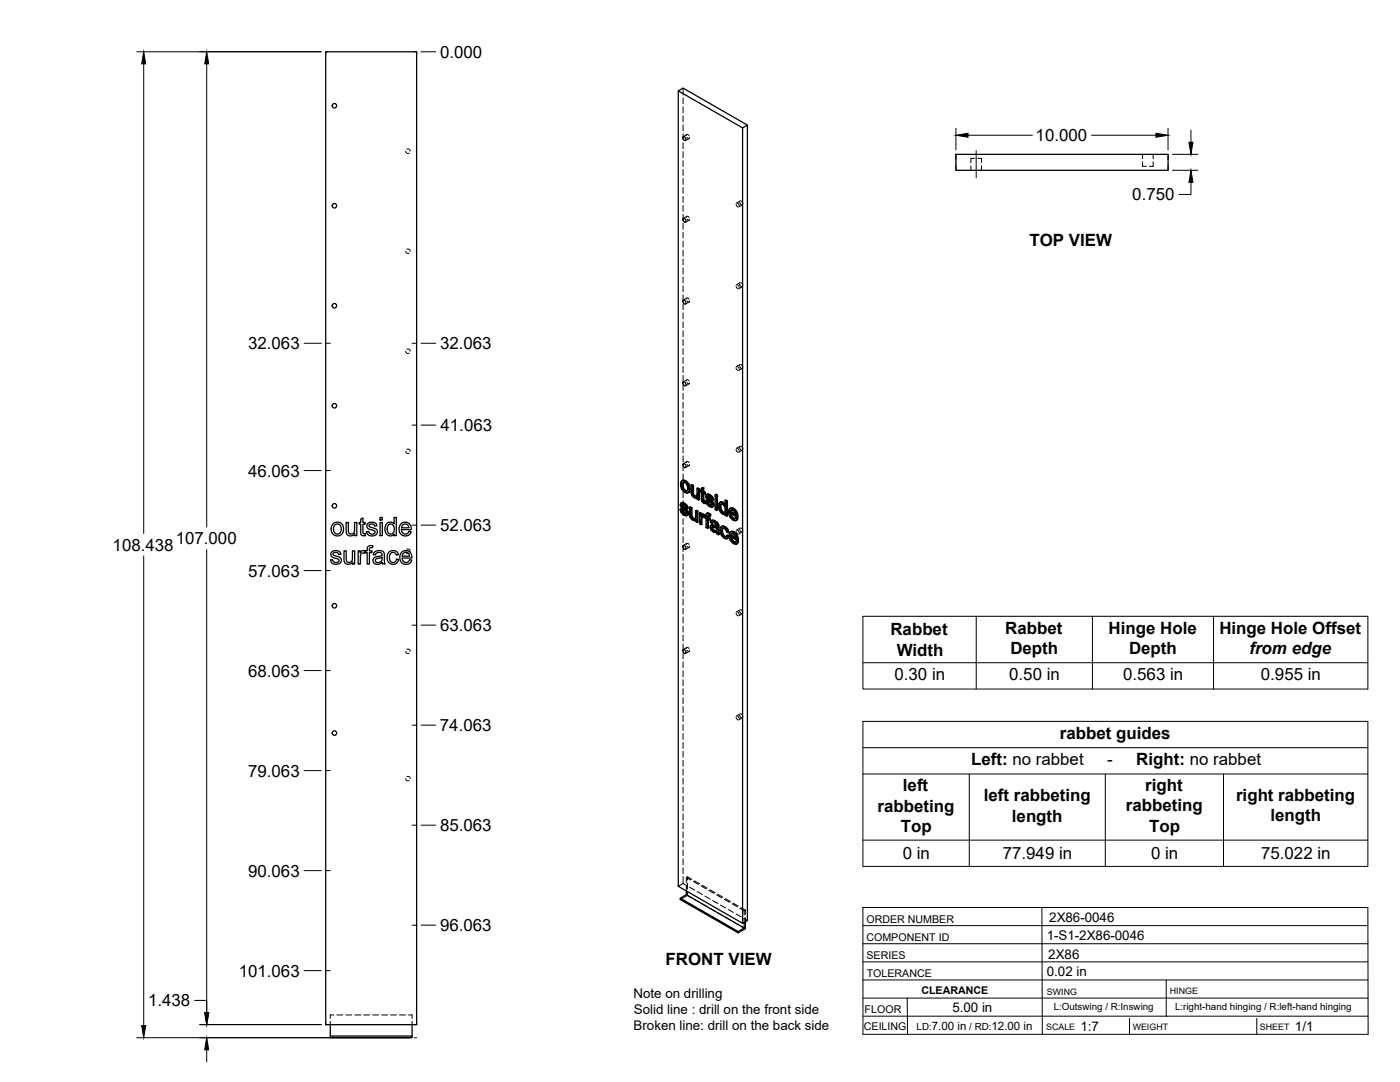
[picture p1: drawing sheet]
<svg xmlns="http://www.w3.org/2000/svg" width="559mm" height="432mm" viewBox="0 0 559 432" stroke-linecap="round" stroke-linejoin="round" font-family="sans-serif">
<!-- layer: Visible -->
<g fill="none" stroke="#000" stroke-width=".51">
<path d="M130 20.7h36.3v388.2h-36.3zM270.7 36.3l25.7 14.7v317.5l-25.7-14.8zM270.7 36.3l1.9-1.1 25.7 14.7M272.7 54.5a.93 .93 0 0 1 1 .6 .93 .93 0 0 1-.3 1l-.8-.9zM296.4 51l1.9-1.1v317.5l-1.9 1.1M381.6 61.6h84.6v6.4h-84.6zM272.7 87.1a.93 .93 0 0 1 1 .6 .93 .93 0 0 1-.3 1l-.8-.8zM272.7 119.8a.93 .93 0 0 1 1 .5 .93 .93 0 0 1-.3 1.1l-.8-.9zM272.7 152.4a.93 .93 0 0 1 1 .5 .93 .93 0 0 1-.3 1.1l-.8-.9zM272.2 191.8l.9-.2 .6 .2zM272.2 191.8l-.6 1.2 .5 2.2 1.6 1.5h.9l.3-.3M272.3 193.6l.3 1.5"/>
<path d="M272.6 195.1l.3-.2 .8 .8-.3 .2zM272.7 185a.93 .93 0 0 1 1 .6 .93 .93 0 0 1-.3 1l-.8-.8zM272.8 192.5l-.2 .9M272.9 194.9l-.3-1.5-.3 .2v-.3l.3-.7 .4-.1 .9 .5 .5 1.4-.1 1.4-.4 .2-.5-.1M273.4 192l.9 .9a2.01 2.01 0 0 1 1.1 2.1M273.7 195.7l.5 .2M273.7 191.8l1.3 1.3M274.6 193.3l.5 1.9 .3-.2-.2 1.2M275.1 195.2l-.2 1.2 .3-.2-.6 .5M275.8 193.5l.7 .4 .3-.2v3.2M276.5 193.9v3.2l.3-.2 .3 .6M276.5 197.1l.3 .6 .3-.2 .5 .4"/>
<path d="M276.8 197.7l.4 .4h.9l-.3 .1M276.8 193.7l-.6-.3-.4 .1v3.1l.4 1.2 .7 .7a.97 .97 0 0 0 1.4 .1v.6l.5 .4M277.2 198.1l.6 .1M278.2 194.9l.6 .4 .4-.2v4.3l-.4 .2v-4.3M278.3 198.6l-.2 .2M279.2 195.1l-.6-.4-.4 .2v2.7l-.4 .6M280 195.5l-.5 .1v.6l.5 .3v3.3l.7 .9 .6 .3 .3-.2-.1-.7-.6 .1M280 194.8l.9-.2v1.5M280.6 194.8v1.5l.3-.2 .6 .3M280.6 196.3l.6 .3 .3-.2v.6l-.3 .2v-.6M280.6 199.8l.7 .2M280.7 200l.8 .1"/>
<path d="M280.9 194.6l-.9 .2v1.1l-.5-.3M280.9 197v2.6M281.2 197.2l-.6-.4v2.8l.5 .2M281.6 199.9l.6 .2M282.1 197.3l1.3 .1M282.3 198.3l.6 .5M282.4 198.6l.2 .3a1.16 1.16 0 0 1 1.4 .8l.4 .4M282.4 197.2l-.4 .2M282.5 197.4l.6 .2 .3-.2 .7 .6M282.5 199.9l-.6-.2-.3 .2 .5 1.3 .8 .8a1.23 1.23 0 0 0 1.6 .2M282.6 198.9l1.5 1.4 .3-.2 .4 .7M282.6 198v.1"/>
<path d="M282.7 198.4l-.4-.3 .8 .1 .8 1.2 .6 .2M282.8 197.2l-.9 .3-.2 .8 .4 .9 1.7 1.7v.8M283.1 197.6l.7 .6 .3-.2 .5 .7M283.8 198.2l.5 .7 .3-.2 .3 .8-.4 .1-.2-.7M285.4 199.1l.3-.2 .7 .3-.4 .2zM285.4 197.4l.3-.2 .7 .4-.4 .2zM285.4 199.1v4.2l.6 .4M285.4 197.4v.8l.6 .4M286.4 199.2v4.3l-.4 .2v-4.3M286.4 197.6v.8l-.4 .2v-.8M289.4 199.7l.6 .3 .3-.1v5.9l-.3 .2v-6M290.3 199.9l-.6-.4-.3 .2v2.1l-.4-.7"/>
<path d="M133 209l1.7-.6 1.4 .5 .9 1.2v2.2l-.8 1.1-1.8 .5-1.5-.7-.7-1.6a2.82 2.82 0 0 1 .8-2.6zM133.7 209.5l.6-.3h.8l1 .9v1.9l-.8 1h-1.3l-.7-.9-.2-1.5zM137.3 219.8h.9v3a1.32 1.32 0 0 0 1.3 1.7 1.32 1.32 0 0 0 1.2-1.8v-2.9h.9v5.3h-.8v-.8a1.86 1.86 0 0 1-2.3 .9 1.86 1.86 0 0 1-1.2-2.1zM138.2 208.5h.8l.1 3.8a1.31 1.31 0 0 0 1.7 .7 1.31 1.31 0 0 0 .7-1.7v-2.8h.9v5.3h-.8v-.8a1.86 1.86 0 0 1-2.2 .8 1.86 1.86 0 0 1-1.2-2zM143 219.8h.8v.8a1.27 1.27 0 0 1 2-.6l.8-.2v-1.1a1.56 1.56 0 0 1 2.2-.9l-.1 .8a.81 .81 0 0 0-.9 0 .81 .81 0 0 0-.4 .8v.4h1.1v.7h-1.1v4.6h-.8v-4.6h-.8v-.4l-.3 .7-.8-.2-.7 .5-.2 4h-.8zM144 207.2l.9-.5v1.8h.9v.7h-.9v3.4l.2 .4h.7l.1 .8h-1.3l-.6-.7v-3.9h-.7v-.7h.7zM146.8 209l.8-.5 1.4-.1a1.53 1.53 0 0 1 1.4 1.5l-.8 .1a1.17 1.17 0 0 0-1.2-.9 1.17 1.17 0 0 0-1.1 .8l.4 .5 2.1 .5a1.6 1.6 0 0 1 .7 2.1 1.6 1.6 0 0 1-2 .9l-1.5-.4-.7-1.3 .9-.2 .4 .9 .5 .2 1.3-.2a.81 .81 0 0 0 .2-1.1 .81 .81 0 0 0-1.1-.3l-.8-.2a1.39 1.39 0 0 1-1.2-.9 1.39 1.39 0 0 1 .3-1.4zM151.7 208.5h.9v5.3h-.9zM151.7 206.5h.9v1h-.9zM154.3 209l1.1-.6a1.86 1.86 0 0 1 1.9 .7v-2.6h.9v7.3h-.8v-.7a2.17 2.17 0 0 1-2.7 .5 2.17 2.17 0 0 1-1.1-2.5zM155 209.5l1.3-.3 .9 1v2l-.7 .9-1.1-.1-.7-.9-.1-1.5zM160 209.1a2.45 2.45 0 0 1 2.9-.4 2.45 2.45 0 0 1 1.2 2.7h-3.9l.3 1 .8 .7a1.46 1.46 0 0 0 1.9-1l.9 .1-.5 .9-.9 .7h-1.5l-1.2-.6-.7-1.7 .1-1.2z"/>
<path d="M160.7 209.5l.6-.3h1l.6 .6 .3 .8h-2.9zM271.4 203.3l.6 .2M271.9 200.7l1.3 .1M272 203.5l.4-.2 .2 .9-.3 .1zM272.1 201.7l.1 .3 .3-.2 .3 .4M272.2 202l.3 .4a1.16 1.16 0 0 1 1.4 .8l.4 .3M272.3 200.6l-.5 .2M272.3 204.3l.7 .7h.8M272.4 200.8l.5 .2 .3-.2 .8 .6M272.4 203.3l-.7-.2-.3 .2 .4 1.2 .9 .9a1.24 1.24 0 0 0 1.6 .2M272.5 201.4v.1M272.5 202.4l1.4 1.3 .4-.2 .4 .7"/>
<path d="M272.5 201.8v-.3l-.4 .2 .1-.2 1 .3 .5 1 .7 .3M272.6 204.2l.7 .6M272.7 200.6l-1 .3-.2 .9 .4 .8 1.9 1.8-.2 .7M272.7 217.7a.93 .93 0 0 1 1 .5 .93 .93 0 0 1-.3 1.1l-.8-.9zM272.9 201l.8 .6 .3-.2 .5 .7M273 205l.6 .1M273.7 201.6l.5 .7 .3-.2 .2 .8-.3 .2-.2-.8M273.7 205.1h-.1M273.9 203.7l.5 .6 .3-.1 .1 .7M274.4 204.3l.1 .8 .3-.2-.2 .6M274.5 205.1l-.2 .5 .3-.1-.4 .3M275.3 202.4l.6 .4 .3-.2v3.2"/>
<path d="M275.9 202.8v3.2l.3-.2 .3 .6M275.9 206l.3 .6 .3-.2 .5 .4M276.2 206.6l.4 .4h.9l-.3 .2M276.2 202.6l-.6-.3-.3 .1v3.2l.4 1.2 .6 .6a.97 .97 0 0 0 1.4 .1M276.6 207l.6 .2M277.6 203.8l.7 .4 .3-.2v4.3l-.3 .2v-4.3M277.7 207.5v.7l.6 .3M277.7 207.6l-.2 .1M278.6 204l-.7-.4-.3 .2v2.8l-.4 .6M279.2 204.7l.6 .4 .3-.2v.5l.4-.2M279.8 205.1v.6l.7-.5 .4 .1M280 206.4l.2 2.8-.3 .2v-2.2"/>
<path d="M280.1 204.9l-.6-.3-.3 .1v4.3l.7 .4M280.2 205.4l.7-.1 .6 .4M280.3 206.1v.1M280.6 205.4l.6 .5M281.1 206.6l-.9-.5-.2 .3 .3-.2-.1 .8M281.1 206.6l.1-.5v.4l.6 .3v3.7l.6 .4M281.2 200.3l.1 .7M281.3 206.5l-.2 .1M282.2 204.9h.9l.6 .4M282.2 200.1l.3-.2 .3 .8-.3 .2zM282.4 206.6l.7 .4 .4-.2v.6l-.4 .2v-.6M282.5 204.7l-.5 .2"/>
<path d="M282.5 200.9l.7 .6h.8M282.7 207.3v3.4l-.3 .2v-3.8l.7 .5M282.7 205.7v.7M282.8 205.1l.6 .4 .3-.2-.4 .8 .1-.6M282.8 200.7l.7 .7M283.1 204.9l-.6-.2-.5 .3-.2 1.2-.6-.3 .6-.1M283.2 201.5l.6 .2M283.3 206.1a.46 .46 0 0 0-.5-.5 .46 .46 0 0 0-.4 .6v.4l.3-.2 .8 .4M283.9 209.6l.7-.2 1.4 .5M283.9 201.7h-.1M284.1 210.7l.2 .6 .3-.2 .6 .5M284.1 200.3l.4 .6 .3-.1 .2 .7"/>
<path d="M284.2 210.4l-.1 .3 .3-.2 .2 .6M284.2 209.4l-.5 .2M284.3 211.3l.5 .5h1M284.3 210.3l-.1 .1M284.4 207.8l.8 .3 .3-.2 .8 .6M284.4 210.3l.8 .3a.67 .67 0 0 1 .9 .3 .67 .67 0 0 1-.2 .8M284.4 210.3l-.2 .1M284.4 210.3v.2M284.5 200.9l.2 .8 .3-.2-.2 .6M284.6 208.4l-.5 .5 .6-.5 1.2 1a.48 .48 0 0 1 0 .8 .48 .48 0 0 1-.7-.3l-.9-.3M284.6 209.4l-1.1 .4v1l.7 1.1 1 .6a.63 .63 0 0 1 .7 0 .63 .63 0 0 1 .3 .5l.6 .4M284.7 201.7l-.2 .5 .3-.1-.5 .3"/>
<path d="M284.7 207.6l-.8 .2M284.8 211.8h1.1M285.2 208.1l.8 .6 .3-.2 .4 .5M285.5 207.9l-.8-.3-.9 .3-.3 .5 .6 .5M285.9 211.7l-.4 .3M286 208.7l.4 .5 .3-.2 .2 .7M286.4 209.2l.2 .6 .3-.1 .1 2.9M286.6 209.8l.1 3 .3-.2 .2 .6-.4 .2-.1-.6M287.4 202.4l.3 1.4M287.5 200.4h1.2l.6 .6M287.7 201.3h.7l.7 .8 .3 1.1-.2 1.4M287.7 201.3l-.3 1.1 .4-.2 .3 1.4"/>
<path d="M287.7 203.8l.4-.2 .7 .8-.5 .1zM287.8 201.2l-.1 .1M287.8 200.3l-.5 .2M288 201.2l-.2 1M288.1 212l.3 1.4 .3-.2 .7 .8M288.2 210.1l.9 .2 .3-.2 1 1M288.4 213.4l.7 .8h.8M288.4 200.6l.6 .5h.4M288.4 204.6h.8M288.5 209.9l-.6 .3M288.6 210.8l-.2 1M288.7 200.4l-.9-.1-.7 .4-.3 .8 .1 1.4 1.1 1.9 .9 .5 .5-.2v.6l.6 .3"/>
<path d="M288.8 204.4l.4 .1M289.1 210.3l.9 .8a.88 .88 0 0 1 .7 .5 .88 .88 0 0 1-.1 1l-.5-1.3M289.4 210.1l-.9-.2-.7 .4-.4 .9 .1 1.1 .9 2 1 .7h.7M289.4 205.1l-.2 .2M290 213.7l.7 .4M290.6 212.6l-.6-.3-.6-1.2-.9-.3-.3 .4-.1 .8 .3-.2 .3 1.4M290.7 214.1l.3-.1-.2 .5-.7 .5zM291 214l-.6-.5-.7 .8-.6-.1M291.3 202.9h.9a1.88 1.88 0 0 1 1.9 1.3M291.5 212.3h.9a1.88 1.88 0 0 1 1.9 1.2M291.5 204.3l2.1 1.2-.5-1.4-.9-.6-.6 .3-.1 .5 .3-.2 1.7 1M291.7 213.6l2.1 1.2-.6-1.4-.8-.5-.6 .2-.1 .5 .3-.1 1.7 .9"/>
<path d="M291.8 206.1l.8 .9 .8-.1M291.8 205.1l.3 .9M292 203.5l-.2 .6M292 214.4l.3 .9M292 215.5l.8 .8h.8M292.2 212.9l-.2 .6M292.5 203.1l1 .9a1.89 1.89 0 0 1 1 2.1M292.6 207l.6 .1M292.7 212.4l1.1 1a1.96 1.96 0 0 1 .9 2M292.8 216.3l.5 .2M292.9 202.9l-.9-.3-1 .6-.2 1.1 .2 1.4 .7 1.1 1.2 .9h.9l.7-.8M293.1 212.2l-1-.2-.9 .7-.2 1.3 .3 1.2 .7 1.1 1.2 .8h.7l.8-.8"/>
<path d="M293.3 207l-.1 .1M293.5 216.4l-.2 .1M293.6 206.7l.6 .4M293.8 204.3l.4 1.9 .3-.1-.3 .1M293.8 216l.6 .5M293.9 213.7l.5 1.9 .3-.2-.3 .2M294.2 206.4l-2.8-1.5 .4 1.2 .3-.1 .8 .8M294.4 215.8l-2.8-1.6 .4 1.3 .3-.2 .8 .9M294.5 206.9l-.7 .8M294.5 206.9l-.6-.4-.7 .6M294.7 216.3l-.7 .8M294.7 216.3l-.6-.5-.8 .7"/>
<path d="M132.3 220.4l.9-.6h1.5a1.53 1.53 0 0 1 1.4 1.4l-.9 .1a1.17 1.17 0 0 0-1.1-.9 1.17 1.17 0 0 0-1.2 .9l.4 .4 2.1 .6a1.59 1.59 0 0 1 .7 2 1.59 1.59 0 0 1-2 .9l-1.5-.4-.7-1.3 .9-.1 .3 .7 .7 .4 1.2-.3a.81 .81 0 0 0 .2-1 .81 .81 0 0 0-1-.3l-1.2-.4a1.36 1.36 0 0 1-.7-2.1zM149.5 220.3l.7-.4 1.2-.2 1.7 .6 .6 4.8h-.9l-.2-.6-1.3 .6-1.2 .1-.8-.4-.4-.7a1.74 1.74 0 0 1 2-2l.6-.1a.77 .77 0 0 0 1-.8 .77 .77 0 0 0-1-.7l-1.2 .2-.4 .7-.9-.1zM150 223.2l2.5-.7a1.62 1.62 0 0 1-.6 1.7 1.62 1.62 0 0 1-1.9 0l-.2-.5zM155.2 220.4l1.2-.6h1.4l.8 .7 .4 .9-.8 .1a1.44 1.44 0 0 0-1.9-.9 1.44 1.44 0 0 0-.9 1.9l.3 1.2 .8 .7 1.1-.1 .6-1.1 .9 .1-.5 1.2a2.49 2.49 0 0 1-3.2 .2 2.49 2.49 0 0 1-.8-3.2zM160.3 220.5a2.46 2.46 0 0 1 2.9-.5 2.46 2.46 0 0 1 1.2 2.7h-3.9l.2 .9 .8 .8a1.43 1.43 0 0 0 2-1l.9 .1-.4 .9-1 .7h-1.6l-1.1-.6-.7-1.7v-1.1zM161 220.9l.5-.4h1.1l.6 .6 .3 .9h-3zM272.7 259.2a.93 .93 0 0 1 1 .6 .93 .93 0 0 1-.3 1l-.8-.9zM273.9 355.5v1.6l-2.4 1.4v.5l23.1 13.3v-.5l-23.1-13.3M273.9 357.1l23.1 13.3-2.4 1.4M297 368.1v2.3M297.5 367.8v2.8l-2.9 1.7M131.8 408.9v5.2h32.7v-.6h-32.7"/>
<path d="M164.5 408.9v4.6"/>
<circle cx="133.5" cy="42.2" r=".9"/>
<circle cx="133.5" cy="82.1" r=".9"/>
<circle cx="133.5" cy="122" r=".9"/>
<circle cx="133.5" cy="161.9" r=".9"/>
<circle cx="133.5" cy="201.9" r=".9"/>
<circle cx="133.5" cy="241.8" r=".9"/>
<circle cx="133.5" cy="292.6" r=".9"/>
</g>
<!-- layer: Hidden -->
<g fill="none" stroke="#000" stroke-width=".4">
<path d="M272.6 35.2v2.7M272.6 39.1v2.4M162.4 59.6h1l.3 .7M272.6 42.7v2.3M272.6 46.2v2.4M272.6 49.8v2.4M272.6 53.4v2.4M272.6 56.9v2.4M274 54.1l.4-.5 .6 .5M274.2 53.7l-1.5 .8M274.2 54.8l.6 .5 .5-.5M275.1 55.2l-1.5 .9"/>
<path d="M161.9 60.3l.6 .9 .8-.1M272.6 60.5v2.4M272.6 64.1v2.4M272.6 67.7v2.3M272.6 71.2v2.4M272.6 74.8v2.4M272.6 78.4v2.4M387.5 66.2v1.8M389 63.2h-1.5v1.8M390.2 63.2h1.6v1.8M391.8 66.2v1.8M456 64.6v1.8h1.6"/>
<path d="M456 61.6v1.8M460.3 64.6v1.8h-1.6M460.3 61.6v1.8M162.4 99.5h1l.3 .8M272.6 82v2.3M272.6 85.5v2.4M272.6 89.1v2.4M272.6 92.7v2.3M272.6 96.2v2.4M272.6 99.8v2.4M274 86.7l.4-.4 .6 .5M274.2 86.3l-1.5 .8"/>
<path d="M274.2 87.4l.6 .5 .5-.4M275.1 87.9l-1.5 .8M293.8 81.4l.2 .7 .6 .5M294.2 81l.7 .6 .2 .6M295.2 80.6l.2 .7 .7 .5M295.4 80.2l-1.4 .8M295.7 80.2l.5 .4 .3 .7M296.3 81.8l-1.4 .8M161.9 100.3l.5 .7h.9M272.6 103.4v2.4M272.6 107v2.3M272.6 110.5v2.4"/>
<path d="M272.6 114.1v2.4M272.6 117.7v2.4M274 119.4l.4-.5 .6 .5M274.2 118.9l-1.5 .9M293.8 114.1l.2 .6 .6 .6M294.2 113.6l.7 .6 .2 .6M295.2 113.2l.2 .7 .7 .5M295.4 112.8l-1.4 .8M295.7 112.8l.5 .4 .3 .8M296.3 114.4l-1.4 .8M162.4 139.4h1l.3 .8M272.6 121.2v2.4"/>
<path d="M272.6 124.8v2.4M272.6 128.4v2.4M272.6 132v2.3M272.6 135.5v2.4M272.6 139.1v2.4M274.2 120.1l.6 .4 .5-.4M275.1 120.5l-1.5 .8M161.9 140.2l.6 .8 .8-.1M272.6 142.7v2.4M272.6 146.2v2.4M272.6 149.8v2.4M272.6 153.4v2.4"/>
<path d="M272.6 157v2.3M274 152l.4-.5 .6 .5M274.2 151.6l-1.5 .8M274.2 152.7l.6 .5 .5-.5M275.1 153.1l-1.5 .9M293.8 146.7l.2 .7 .6 .5M294.2 146.3l.7 .5 .2 .6M295.2 145.9l.2 .7 .7 .4M295.4 145.5l-1.4 .8M295.7 145.4l.5 .4 .3 .8M296.3 147l-1.4 .8M162.4 179.3h1l.3 .8"/>
<path d="M272.6 160.5v2.4M272.6 164.1v2.4M272.6 167.7v2.4M272.6 171.3v2.3M272.6 174.8v2.4M272.6 178.4v2.4M293.8 179.3l.2 .7 .6 .5M294.2 178.9l.7 .6 .2 .6M295.2 178.5l.2 .7 .7 .5M295.4 178.1l-1.4 .8M295.7 178.1l.5 .4 .3 .7M296.3 179.7l-1.4 .8"/>
<path d="M161.9 180.1l.6 .9 .8-.1M271.9 193.1l.5 1.9-.3 .2M272.4 195l1.3 1.3-.3 .2M272.5 191.6l-.9 1.7M272.6 182v2.3M272.6 185.5v2.4M272.6 189.1v2.4M272.6 192.7v2.4M272.6 196.3v2.3M272.6 199.8v2.4M272.8 192.5l-.2 .1M272.9 192.4h.8l-.3 .2"/>
<path d="M273.7 192.4l.8 .9-.3 .2M273.7 196.3l.9 .3-.3 .2M274 184.6l.4-.4 .6 .5M274.2 184.2l-1.5 .8M274.2 185.3l.6 .5 .5-.4M274.5 195.8l-.3 .1M274.5 193.3l.3 1.2-.3 .4M274.8 194.7l-.1 .8-.5 .4M275 196.5l-.4 .1M275.1 185.8l-1.5 .8M276.2 193.4v3.3l-.3 .2M276.2 196.7l.2 .7-.3 .1"/>
<path d="M276.4 197.4l.4 .6-.3 .2M276.8 198l.6 .5-.3 .1M277.4 198.5l.8 .2 .4-.3-.3 .2M278.1 198.1h.1M278.3 198l-.3 .2M278.4 198.6h-.1M278.4 197.8l-.3 .3M278.6 194.7l-.1 2.7-.4 .6M278.6 198.4v.7l-.3 .1M278.6 199.1l.6 .3M279.8 196l.5 .3-.3 .2M279.8 195.5v.5l-.3 .2"/>
<path d="M280 195.5l.3 .2M280.3 196.3l.1 3.4-.4 .2M280.3 194.6v1.1l-.3 .2M280.4 199.7l.2 .5-.3 .1M280.6 196.8l.3-.2v.4M280.9 196.6l.6 .4M281.9 199.7l.5 1.3-.3 .2M282 197.8l.2 .7-.4 .2M282.1 197.4l-.4 .6M282.2 198.5l.4 .7-.4 .1M282.3 197.2l-.5 .4M282.4 198.1l.4-.3 .6 .2-.3 .2"/>
<path d="M282.5 198l.3-.2-.2 .2M282.6 199.2l1.6 1.5-.4 .2M283.4 198l.6 .5-.3 .2M284 198.5l.2 .7-.3 .2M284.2 199.2l.7 .3M285.7 197.2v.9l-.3 .1M285.7 198.9v1.5M285.7 198.1l.7 .3M289.7 199.5v2.1l-.3 .2M162.4 219.2l1 .1 .3 .7M271.7 203.1l.5 1.3-.3 .2M271.8 201.3l.2 .6-.3 .2"/>
<path d="M271.9 200.8l-.4 .6M272 201.9l.4 .7-.3 .2M272.1 200.6l-.5 .4M272.2 204.4l1.1 1-.3 .1M272.3 201.4l.3-.1-.1 .1M272.4 202.6l1.6 1.5-.3 .2M272.6 201.3l-.4 .2M272.6 201.3l.7 .1-.4 .2M272.6 203.4v2.4M272.6 207v2.4M272.6 210.5v2.4M272.6 214.1v2.4"/>
<path d="M272.6 217.7v2.4M273.3 201.4l.5 .6-.3 .1M273.3 205.4l.8 .3-.3 .1M273.8 202l.3 .6-.4 .2M274 204.9l-.2 .1M274 217.3l.4-.5 .6 .5M274 204.1l.2 .5-.3 .2M274 204.9l-.3 .2 .3-.2M274.1 202.6l.6 .3M274.2 204.6l-.2 .3M274.2 216.8l-1.5 .9M274.2 218l.7 .5 .4-.5"/>
<path d="M274.5 205.6l-.4 .1M275.1 218.4l-1.5 .8M275.6 202.3v3.3l-.3 .2M275.6 205.6l.2 .7-.3 .2M275.8 206.3l.4 .6-.3 .2M276.2 206.9l.6 .5-.3 .2M276.8 207.4l.7 .2 .5-.3-.2 .2M277.5 207h.1M277.7 206.9l-.3 .2M277.8 206.7l-.3 .3M277.9 203.6v2.9l-.4 .4M278 207.3v.7l-.3 .2"/>
<path d="M278 208l.6 .3M279.5 207.3v1.6l-.3 .1M279.5 208.9l.7 .3M279.5 204.6v1.5M280.1 205.4v.1M280.1 206.1l.8-.1-.3 .2M280.2 206.1l.3-.2-.2 .2M280.4 205.2l-.6 .5M280.6 200.2l.6 .4-.4 .2M280.9 206l.5 .4M281.2 200.6l.4 .2M281.2 206.1l.3-.1-.1 .4"/>
<path d="M281.4 206.4l-.1 .1M281.5 205.7v.1M281.5 206.3l.6 .3-.3 .2M281.5 206l-.3 .5M281.5 205.7l-.3 .3M281.8 205.8l.3 .2M282.1 209.1v1.2l-.3 .2M282.1 210.3l.6 .4M282.1 206.6v1.3M282.2 205l-.1 1-.3 .2M282.3 204.7l-.4 .4M282.4 201l1.1 1-.3 .1"/>
<path d="M282.4 207.1l.3-.2v.4M282.5 205.7l.4-.2-.2 .2M282.7 206.9l.8 .5M282.9 205.5l.4 .1-.4 .2M283.3 205.6l.3 .3M283.5 202l.8 .2-.3 .2M283.7 210.1l.4 1.1-.4 .2M283.8 208.3l.7 .4M283.9 209.6l-.5 .7M284 209.5l-.5 .3M284.1 211.2l.9 .9-.3 .2M284.1 207.7l-.6 .7"/>
<path d="M284.1 201.5h-.1M284.2 200.7l.2 .5-.4 .2M284.2 201.5l-.3 .2 .2-.2M284.2 207.6l-.4 .3M284.4 201.2l-.3 .3M284.5 208.4l.3-.1-.2 .1M284.5 210.2l.2-.1zM284.5 210.2l-.2 .1M284.6 210.1l-.4 .2M284.6 202.2h-.3M284.7 210.1l1.6 .5-.3 .2M284.8 208.3l.6 .1-.3 .2"/>
<path d="M285 212.1l.7 .2-.3 .2M285.4 208.4l.8 .7-.4 .2M285.7 212.3h.7l-.4 .1M285.7 201.6v1.6l-.3 .1M285.7 203.2l.7 .3M286 209.9l.3 .1M286 211.7l-.3 .2M286.2 209.1l.1 .7-.3 .2M286.3 210.6v.8l-.4 .4 .3-.3M286.3 209.8l-.3 .4M286.4 212.3l.1 .6-.3 .1M286.5 212.9l.7 .3"/>
<path d="M287.1 201.8l.2 1.3-.3 .2M287.3 200.7l-.2 1.1-.3 .2M287.3 203.1l.6 1.1-.3 .2M287.6 200.4l-.6 .5M287.7 211.4l.5 2-.3 .2M287.9 204.2l.8 .8-.3 .1M288 210.3l-.3 1.1-.3 .2M288 201.1h.7l-.3 .2M288 201.1l-.2 .1M288 201.1v.1M288.1 201.1l-.3 .1M288.2 213.4l1.2 1.3-.3 .1"/>
<path d="M288.2 210l-.6 .5M288.6 210.8l-.2 .1M288.7 210.7l.8 .1-.4 .1M288.7 205l.7 .1 .4-.2-.4 .2M288.7 201.1l.8 .8-.4 .2M289.4 201.1l.3 .5M289.4 214.7l1.1 .1M289.5 210.8l.5 .5-.3 .2M289.5 201.9l.3 1.5-.4 .2M289.5 205.1h-.1M289.8 203.4l-.2 .8-.4 .3 .3-.1M289.8 204.9v.6l-.4 .2"/>
<path d="M289.8 205.5l.5 .3M290 211.3l.3 .8-.3 .2M290 214.1l-.1 .1M290.3 212.1l.6 .3M290.4 213.5l-.7 .8M291.1 204.1l.5 1.9-.3 .2M291.3 213.5l.5 1.9-.3 .2M291.4 204.9l.4-.2v.4M291.6 206l1.3 1.4-.3 .2M291.6 202.7l-.8 1.6M291.6 214.2l.4-.2v.4M291.8 204.7l2.7 1.6"/>
<path d="M291.8 215.4l1.3 1.3-.3 .2M291.8 212.1l-.8 1.6M292 214l2.7 1.6M292 203.5l-.2 .1M292.1 203.4l.8 .1-.4 .1M292.2 212.9h-.2M292.3 212.7l.8 .1-.4 .2M292.9 203.5l.7 .8-.3 .2M292.9 207.4l1 .2-.3 .2M293.1 212.8l.7 .9-.3 .2M293.1 216.7l1.1 .3-.4 .2M293.4 206.9h.1"/>
<path d="M293.5 205.1l.4 .2M293.6 206.9l-.3 .1 .2-.1M293.6 216.3h.1M293.6 204.3l.3 1-.3 .2M293.7 216.3l-.2 .1M293.7 214.4l.4 .3M293.8 216.2l-.3 .2M293.8 212l.2 .7 .6 .4M293.8 213.7l.3 1-.3 .1M293.9 206.5l-.4 .4M294.1 215.8l-.4 .5M294.1 207.5l-.2 .1"/>
<path d="M294.2 211.5l.7 .6 .2 .6M294.3 216.9l-.1 .1M295.2 211.1l.2 .7 .7 .5M295.4 210.7l-1.4 .8M295.7 210.7l.5 .4 .3 .8M296.3 212.3l-1.4 .8M161.9 220l.5 .8h.9M272.6 221.3v2.3M272.6 224.8v2.4M272.6 228.4v2.4M272.6 232v2.4M272.6 235.5v2.4"/>
<path d="M272.6 239.1v2.4M161.9 259.9l.5 .8h.9M162.4 259.1l1 .1 .3 .7M272.6 242.7v2.4M272.6 246.3v2.3M272.6 249.8v2.4M272.6 253.4v2.4M272.6 257v2.4M274 258.8l.4-.5 .6 .5M274.2 258.4l-1.5 .8M274.2 259.5l.6 .5 .5-.5M275.1 259.9l-1.5 .9"/>
<path d="M293.8 244.6l.2 .7 .6 .5M294.2 244.2l.7 .5 .2 .6M295.2 243.8l.2 .7 .7 .4M295.4 243.4l-1.4 .8M295.7 243.3l.5 .5 .3 .7M296.3 244.9l-1.4 .8M272.6 260.5v2.4M272.6 264.1v2.4M272.6 267.7v2.4M272.6 271.3v2.3M272.6 274.8v2.4M272.6 278.4v2.4"/>
<path d="M272.6 282v2.4M272.6 285.6v2.3M272.6 289.1v2.4M272.6 292.7v2.4M272.6 296.3v2.4M272.6 299.8v2.4M293.8 286.1l.2 .7 .6 .5M294.2 285.7l.7 .6 .2 .6M295.2 285.3l.2 .7 .7 .5M295.4 284.9l-1.4 .8M295.7 284.9l.5 .4 .3 .7M296.3 286.4l-1.4 .9"/>
<path d="M161.9 310.7l.6 .9 .8-.1M162.4 309.9l1 .1 .3 .7M272.6 303.4v2.4M272.6 307v2.4M272.6 310.6v2.3M272.6 314.1v2.4M272.6 317.7v2.4M272.6 321.3v2.4M272.6 324.8v2.4M272.6 328.4v2.4M272.6 332v2.4M272.6 335.6v2.3"/>
<path d="M272.6 339.1v2.4M272.6 342.7v2.4M272.6 346.3v2.4M272.6 349.8v2.8M272.6 352.6l-1.9 1.1M272.6 352.6l1.5 .8M273.9 353.5v2M273.9 350.2l1.8 1M274.4 351.2v-1.3l-.5 .3v2.1M274.4 357.3l-2.9 1.7M274.4 352.4v2.4M274.4 356v1.3"/>
<path d="M274.4 349.9l1.7 1M274.4 357.3l1.7 1M275.2 354l2 1.2M276.7 351.8l2.1 1.2M277.2 351.5l2 1.2M277.2 358.9l2 1.2M278.3 355.8l2 1.2M279.8 353.5l2.1 1.3M280.3 353.3l2 1.2M281.3 357.6l2.1 1.2M282.9 355.3l2.1 1.2M283.4 355.1l2 1.2"/>
<path d="M284.5 359.4l2 1.2M286 357.1l2.1 1.2M286.5 356.8l2 1.2M289.1 358.9l2.1 1.2M289.6 358.6l2 1.2M280.3 360.7l2 1.2M283.4 362.5l2 1.2M286.5 364.3l2 1.2M287.5 361.2l2.1 1.2M289.6 366.1l2 1.1M290.6 362.9l2.1 1.2M292.2 360.7l2.1 1.2"/>
<path d="M292.7 360.4l2 1.2M292.7 367.8l2 1.2M293.8 364.7l2 1.2M295.3 362.5l1.7 1 .5-.3M295.8 362.2l1.7 1M295.8 369.6l1.7 1M296.8 366.5l1.5 .9M297 363.5v1.7M297 366.4v1.7M297.5 363.2v1.7M297.5 366.1v1.7M131.8 407.6v1.3"/>
<path d="M133.3 405h-1.5v1.4M134.5 405h2.3M138 405h2.4M141.6 405h2.4M145.2 405h2.4M148.8 405h2.3M152.3 405h2.4M155.9 405h2.4M159.5 405h2.4M163 405h1.5v1.4M164.5 407.6v1.3"/>
</g>
<!-- layer: Reference -->
<g fill="none" stroke="#000" stroke-width=".4">
<path d="M130.9 20.7h-.9v.9M165.4 20.7h.9v.9M381.6 61.6v2.1M381.6 65.8v2.2M466.2 61.6v2.1M466.2 65.8v2.2M130 137h1.8M164.5 137h1.8M164.5 169.7h1.8M130 187.8h1.8M164.5 209.6h1.8M130 227.7h1.8"/>
<path d="M164.5 249.5h1.8M130 267.6h1.8M164.5 289.4h1.8M130 307.5h1.8M164.5 329.3h1.8M130 347.5h1.8M164.5 369.2h1.8M130 387.4h1.8M130 408v.9h.9M165.4 414.1h.9M166.3 408v.9h-.9"/>
</g>
<!-- layer: Hidden Narrow -->
<path d="M276.2 196l-.4 .2M278.6 197l-.4 .2M280.3 198.8l-.3 .1M273.3 203.5l-.3 .1M275.6 204.9l-.3 .2M277.9 205.9l-.3 .2M282.1 205.6l-.3 .2M283.5 200.1l-.3 .1M285.3 210.3l-.3 .2M286.3 210.9l-.3 .2" fill="none" stroke="#000" stroke-width=".4"/>
<!-- layer: Visible Narrow -->
<path d="M276.8 196.1l-.3 .2M280.9 199.2l-.3 .1M283.5 199.3l-.3 .2M273.3 202.7l-.3 .2M276.2 205l-.3 .2M282.7 206l-.3 .2M285.2 209.6l-.3 .2M287 210.4l-.4 .1M287 211.3l-.4 .2" fill="none" stroke="#000" stroke-width=".4"/>
<!-- layer: Titleblock -->
<path d="M344.4 362.2h201.6l.1 50.6h-201.7zM344.4 376.6h201.6M344.4 369.4h201.6M415.9 362.2l.1 50.6M344.4 383.9h201.6M344.4 398.3h201.6M344.4 391.1h201.6M362.1 398.3l.1 14.4M465.5 391.3v14.4M344.4 405.5h201.7M450.8 406.4v6.4M501.6 406.4v6.4" fill="none" stroke="#000" stroke-width=".4"/>
<!-- layer: Custom Tables -->
<path d="M344.4 246h201.6v29h-201.6zM389.7 246v29M436 246v29M484.4 246v29M344.4 264.5h201.6M344.4 287.9h201.6v57.9h-201.6zM344.4 298.4h201.6M344.4 308.9h201.6M386.9 308.9v36.9M441.2 308.9v36.9M488.4 308.9v36.9M344.4 335.3h201.6" fill="none" stroke="#000" stroke-width=".4"/>
<!-- layer: FD_Dimensions -->
<g fill="none" stroke="#000" stroke-width=".4">
<path d="M54.6 20.7h73.6M57.4 25.5v187.4M82.5 25.5v184.8M168.1 20.7h5.8M381.6 51.2v8.6M386.4 54h25.7M435.7 54h25.7M466.2 51.2v8.6M475.4 51.9v4.9M468 61.6h10.2M468 67.9h10.2M475.4 72.8v4.8h-4.9"/>
<path d="M121.4 137h6.8M168.1 137h5.8M168.1 169.7h5.8M121.4 187.8h6.8M82.5 219.3v184.8M168.1 209.6h5.8M57.4 221.9v187.4M121.4 227.7h6.8M168.1 249.5h5.8M121.4 267.6h6.8M168.1 289.4h5.8M121.4 307.5h6.8"/>
<path d="M168.1 329.3h5.8M121.4 347.5h6.8M168.1 369.2h5.8M77.7 399.2h4.8M121.4 387.4h6.8M54.6 414.1h109M79.7 408.9h48.5M82.5 419v4.8"/>
</g>
<path d="M57.4 20.7l.8 4.8h-1.6zM82.5 20.7l.8 4.8h-1.6zM381.6 54l4.8-.8v1.6zM461.4 53.2l4.8 .8-4.8 .8zM474.6 56.8h1.6l-.8 4.8zM475.4 67.9l.8 4.9h-1.6zM56.6 409.3h1.6l-.8 4.8zM81.7 404.1h1.6l-.8 4.8zM82.5 414.1l.8 4.9h-1.6z" fill="#000" stroke="#000" stroke-width=".4"/>
<!-- layer: Smart Centers -->
<path d="M389.6 60.1v10.9" fill="none" stroke="#000" stroke-width=".4"/>
<g font-size="6.7">
<text x="175.6" y="23">0.000</text>
<text x="413.4" y="56.3">10.000</text>
<text x="452" y="80">0.750</text>
<text x="410.9" y="98.2">TOP VIEW</text>
<text x="99" y="139.4">32.063</text>
<text x="175.6" y="139.4">32.063</text>
<text x="175.8" y="172">41.063</text>
<text x="99" y="190.2">46.063</text>
<text x="175.6" y="211.9">52.063</text>
<text x="45" y="219.8">108.438</text>
<text x="70.1" y="217.1">107.000</text>
<text x="99" y="230.1">57.063</text>
<text x="175.7" y="251.8">63.063</text>
<text x="355.4" y="253.6">Rabbet</text>
<text x="401.2" y="252.9">Rabbet</text>
<text x="442.5" y="252.9">Hinge Hole</text>
<text x="486.7" y="252.9">Hinge Hole Offset</text>
<text x="357.9" y="261.6">Width</text>
<text x="403.3" y="261">Depth</text>
<text x="450.6" y="261">Depth</text>
<text x="498.7" y="261">from edge</text>
<text x="99" y="270">68.063</text>
<text x="357" y="271.4">0.30 in</text>
<text x="402.8" y="271.4">0.50 in</text>
<text x="448.3" y="271.4">0.563 in</text>
<text x="503.3" y="271.4">0.955 in</text>
<text x="175.6" y="291.8">74.063</text>
<text x="423" y="294.8">rabbet guides</text>
<text x="387.6" y="305.4">Left: no rabbet</text>
<text x="441.9" y="305.4">-</text>
<text x="453.5" y="305.4">Right: no rabbet</text>
<text x="99" y="309.9">79.063</text>
<text x="360.4" y="315.8">left</text>
<text x="457.1" y="315.8">right</text>
<text x="350.3" y="323.9">rabbeting</text>
<text x="392.7" y="319.8">left rabbeting</text>
<text x="449.4" y="323.8">rabbeting</text>
<text x="493.4" y="319.8">right rabbeting</text>
<text x="403.9" y="327.9">length</text>
<text x="507" y="327.8">length</text>
<text x="175.6" y="331.7">85.063</text>
<text x="359.5" y="331.9">Top</text>
<text x="458.6" y="331.9">Top</text>
<text x="360.3" y="342.9">0 in</text>
<text x="400.2" y="342.9">77.949 in</text>
<text x="459.4" y="342.9">0 in</text>
<text x="503.4" y="342.9">75.022 in</text>
<text x="99" y="349.8">90.063</text>
<text x="175.6" y="371.6">96.063</text>
<text x="95.3" y="389.7">101.063</text>
<text x="265.7" y="385.2">FRONT VIEW</text>
<text x="59.1" y="401.6">1.438</text>
</g>
<g font-size="5.3">
<text x="418.8" y="368">2X86-0046</text>
<text x="417.8" y="375.1">1-S1-2X86-0046</text>
<text x="418.4" y="382.5">2X86</text>
<text x="417.8" y="389.5">0.02 in</text>
<text x="252.9" y="398.4">Note on drilling</text>
<text x="253" y="404.9">Solid line : drill on the front side</text>
<text x="380.1" y="404">5.00 in</text>
<text x="252.9" y="411.2">Broken line: drill on the back side</text>
<text x="431.3" y="411.5">1:7</text>
<text x="516.9" y="411.5">1/1</text>
</g>
<g font-size="4.6">
<text x="371.9" y="411.2">7.00 in</text>
<text x="395.8" y="411.2">12.00 in</text>
</g>
<g font-size="4.3">
<text x="345.8" y="368.4">ORDER NUMBER</text>
<text x="345.8" y="375.5">COMPONENT ID</text>
<text x="345.8" y="382.7">SERIES</text>
<text x="345.9" y="389.9">TOLERANCE</text>
<text x="367.7" y="396.7">CLEARANCE</text>
<text x="345.1" y="404.3">FLOOR</text>
<text x="344.8" y="411.1">CEILING</text>
</g>
<g font-size="3.9">
<text x="420.6" y="403.1">L:Outswing / R:Inswing</text>
<text x="469" y="403.1">L:right-hand hinging / R:left-hand hinging</text>
<text x="365.9" y="411.2">LD:</text>
<text x="386.9" y="411.2">/ RD:</text>
</g>
<g font-size="3.5">
<text x="417.9" y="397">SWING</text>
<text x="466.9" y="396.9">HINGE</text>
<text x="417.5" y="410.9">SCALE</text>
<text x="452.1" y="410.9">WEIGHT</text>
<text x="502.9" y="410.9">SHEET</text>
</g>
</svg>
